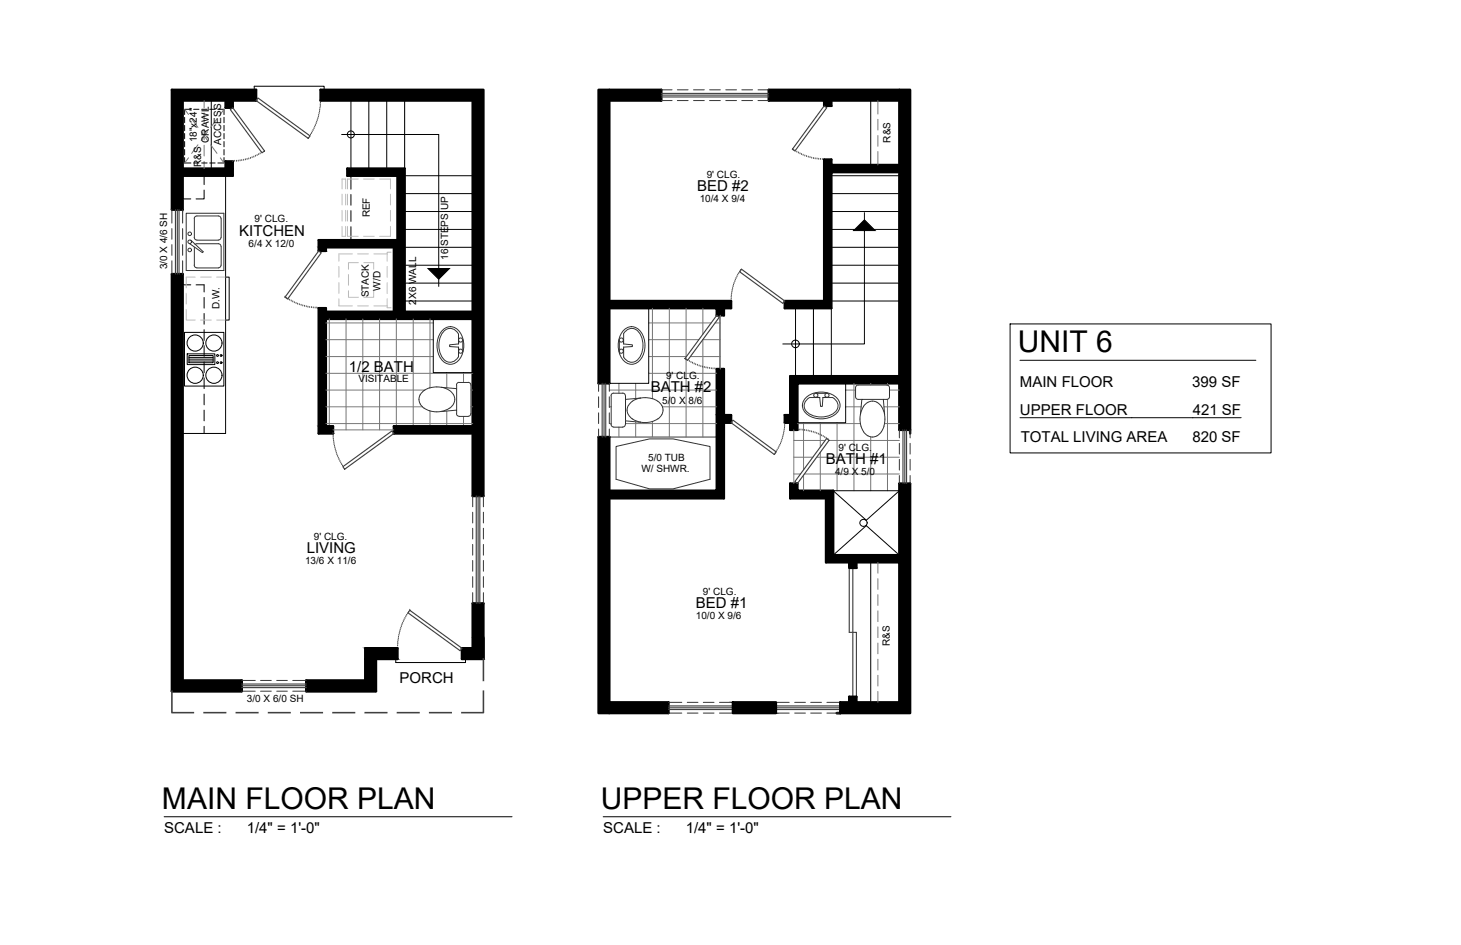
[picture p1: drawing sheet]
<svg xmlns="http://www.w3.org/2000/svg" width="432mm" height="279mm" viewBox="0 0 432 279" stroke-linecap="round" stroke-linejoin="round" font-family="sans-serif">
<!-- layer: M-TEXT -->
<g fill="#000" stroke="#000" stroke-width=".3">
<path d="M252.3 68.2l3.2-3.2 3.2 3.2z"/>
<path d="M50.8 29.7l3.2 20.1v-20.1zM50.8 29.7l3.2 20.1h-3.2z"/>
<path d="M66.7 29.7l2.1 2.1v-2.1zM66.7 29.7l2.1 2.1h-2.1z"/>
<path d="M50.8 26.6l24.9 3.1v-3.1zM50.8 26.6l24.9 3.1h-24.9z"/>
<path d="M94.7 26.6l48.2 3.1v-3.1zM94.7 26.6l48.2 3.1h-48.2z"/>
<path d="M139.7 29.7l3.2 62.5v-62.5zM139.7 29.7l3.2 62.5h-3.2z"/>
<path d="M176.9 29.7l3.2 59.3v-59.3zM176.9 29.7l3.2 59.3h-3.2z"/>
<path d="M176.9 26.6l18.6 3.1v-3.1zM176.9 26.6l18.6 3.1h-18.6z"/>
<path d="M243.6 29.7l2.1 1.6v-1.6zM243.6 29.7l2.1 1.6h-2.1z"/>
<path d="M227.2 26.6l41.8 3.1v-3.1zM227.2 26.6l41.8 3.1h-41.8z"/>
<path d="M265.8 29.7l3.2 19.1v-19.1zM265.8 29.7l3.2 19.1h-3.2z"/>
<path d="M50.8 52l3.2 10v-10zM50.8 52l3.2 10h-3.2z"/>
<path d="M66.7 47.7l2.1 2.1v-2.1zM66.7 47.7l2.1 2.1h-2.1z"/>
<path d="M50.8 49.8l18 2.2v-2.2zM50.8 49.8l18 2.2h-18z"/>
<path d="M102.7 49.8l16.9 2.2v-2.2zM102.7 49.8l16.9 2.2h-16.9z"/>
<path d="M117.5 52l2.1 19v-19zM117.5 52l2.1 19h-2.1z"/>
<path d="M243.6 47.2l2.1 1.6v-1.6zM243.6 47.2l2.1 1.6h-2.1z"/>
<path d="M243.6 50.9l2.1 38.1v-38.1zM243.6 50.9l2.1 38.1h-2.1z"/>
<path d="M243.6 48.8l25.4 2.1v-2.1zM243.6 48.8l25.4 2.1h-25.4z"/>
<path d="M265.8 50.9l3.2 60.3v-60.3zM265.8 50.9l3.2 60.3h-3.2z"/>
<path d="M94.2 73.1l2.1 1.1v-1.1zM94.2 73.1l2.1 1.1h-2.1z"/>
<path d="M94.2 71l25.4 2.1v-2.1zM94.2 71l25.4 2.1h-25.4z"/>
<path d="M116.4 73.1l3.2 19.1v-19.1zM116.4 73.1l3.2 19.1h-3.2z"/>
<path d="M50.8 81l3.2 120.2v-120.2zM50.8 81l3.2 120.2h-3.2z"/>
<path d="M94.2 91.1l2.1 1.1v-1.1zM94.2 91.1l2.1 1.1h-2.1z"/>
<path d="M94.2 94.3l2.1 31.7v-31.7zM94.2 94.3l2.1 31.7h-2.1z"/>
<path d="M94.2 92.2l14.8 2.1v-2.1zM94.2 92.2l14.8 2.1h-14.8z"/>
<path d="M109 92.2l5.3 2.1v-2.1zM109 92.2l5.3 2.1h-5.3z"/>
<path d="M114.3 92.2l5.3 2.1v-2.1zM114.3 92.2l5.3 2.1h-5.3z"/>
<path d="M119.6 92.2l23.3 2.1v-2.1zM119.6 92.2l23.3 2.1h-23.3z"/>
<path d="M139.7 94.3l3.2 31.7v-31.7zM139.7 94.3l3.2 31.7h-3.2z"/>
<path d="M176.9 91.1l3.2 22.2v-22.2zM176.9 91.1l3.2 22.2h-3.2z"/>
<path d="M211.8 91.1l2.2 2.1v-2.1zM211.8 91.1l2.2 2.1h-2.2z"/>
<path d="M176.9 89l39.2 2.1v-2.1zM176.9 89l39.2 2.1h-39.2z"/>
<path d="M231.9 89l13.8 2.1v-2.1zM231.9 89l13.8 2.1h-13.8z"/>
<path d="M211.8 109.1l2.2 13.6v-13.6zM211.8 109.1l2.2 13.6h-2.2z"/>
<path d="M233.6 113.3l2.1 9.4v-9.4zM233.6 113.3l2.1 9.4h-2.1z"/>
<path d="M233.6 111.2l35.4 2.1v-2.1zM233.6 111.2l35.4 2.1h-35.4z"/>
<path d="M265.8 113.3l3.2 13.8v-13.8zM265.8 113.3l3.2 13.8h-3.2z"/>
<path d="M94.2 126l4.2 2.2v-2.2zM94.2 126l4.2 2.2h-4.2z"/>
<path d="M116.4 126l26.5 2.2v-2.2zM116.4 126l26.5 2.2h-26.5z"/>
<path d="M139.7 128.2l3.2 18.5v-18.5zM139.7 128.2l3.2 18.5h-3.2z"/>
<path d="M176.9 129.2l3.2 15.9v-15.9zM176.9 129.2l3.2 15.9h-3.2z"/>
<path d="M211.8 125l2.2 20.1v-20.1zM211.8 125l2.2 20.1h-2.2z"/>
<path d="M211.8 122.7l4.3 2.3v-2.3zM211.8 122.7l4.3 2.3h-4.3z"/>
<path d="M231.9 122.7l3.8 2.3v-2.3zM231.9 122.7l3.8 2.3h-3.8z"/>
<path d="M233.6 125l2.1 2.1v-2.1zM233.6 125l2.1 2.1h-2.1z"/>
<path d="M176.9 147.3l3.2 60.4v-60.4zM176.9 147.3l3.2 60.4h-3.2z"/>
<path d="M176.9 145.1l37.1 2.2v-2.2zM176.9 145.1l37.1 2.2h-37.1z"/>
<path d="M233.6 143l2.1 2.1v-2.1zM233.6 143l2.1 2.1h-2.1z"/>
<path d="M233.6 145.1l12.7 2.2v-2.2zM233.6 145.1l12.7 2.2h-12.7z"/>
<path d="M244.1 147.3l2.2 16.8v-16.8zM244.1 147.3l2.2 16.8h-2.2z"/>
<path d="M265.8 143l3.2 21.1v-21.1zM265.8 143l3.2 21.1h-3.2z"/>
<path d="M139.7 178.4l3.2 10.1v-10.1zM139.7 178.4l3.2 10.1h-3.2z"/>
<path d="M251 166.3l2.1 1.6v-1.6zM251 166.3l2.1 1.6h-2.1z"/>
<path d="M244.1 164.1l24.9 2.2v-2.2zM244.1 164.1l24.9 2.2h-24.9z"/>
<path d="M265.8 166.3l3.2 41.4v-41.4zM265.8 166.3l3.2 41.4h-3.2z"/>
<path d="M108 194.8l3.1 6.4v-6.4zM108 194.8l3.1 6.4h-3.1z"/>
<path d="M108 191.7l9.5 3.1v-3.1zM108 191.7l9.5 3.1h-9.5z"/>
<path d="M136.5 191.7h6.4zM136.5 191.7h6.4z"/>
<path d="M139.7 188.5l3.2 3.2v-3.2zM139.7 188.5l3.2 3.2h-3.2z"/>
<path d="M136.5 191.7l6.4 3.1v-3.1zM136.5 191.7l6.4 3.1h-6.4z"/>
<path d="M50.8 201.2l20.7 3.2v-3.2zM50.8 201.2l20.7 3.2h-20.7z"/>
<path d="M90.5 201.2l20.6 3.2v-3.2zM90.5 201.2l20.6 3.2h-20.6z"/>
<path d="M176.9 207.7l20.7 3.1v-3.1zM176.9 207.7l20.7 3.1h-20.7z"/>
<path d="M216.6 207.7l12.7 3.1v-3.1zM216.6 207.7l12.7 3.1h-12.7z"/>
<path d="M251 206l2.1 1.7v-1.7zM251 206l2.1 1.7h-2.1z"/>
<path d="M248.4 207.7l20.6 3.1v-3.1zM248.4 207.7l20.6 3.1h-20.6z"/>
</g>
<path d="M50.8 26.6h24.9v3.1h-6.9v2.1h-2.1v-2.1h-12.7v20.1h12.7v-2.1h2.1v4.3h-14.8v10h-3.2zM94.7 26.6h48.2v120.1h-3.2v-18.5h-23.3v-2.2h23.3v-31.7h-43.4v31.7h2.1v2.2h-4.2v-37.1h2.1v1.1h20.1v-19.1h-20.1v1.1h-2.1v-3.2h23.3v-19h-14.8v-2.2h16.9v42.4h20.1v-62.5h-45zM176.9 26.6h18.6v3.1h-15.4v59.3h36v2.1h-2.1v2.1h-2.2v-2.1h-31.7v22.2h-3.2zM50.8 81h3.2v120.2h17.5v3.2h-20.7zM176.9 129.2h3.2v15.9h31.7v-36h2.2v13.6h2.1v2.3h-2.1v22.3h-33.9v60.4h17.5v3.1h-20.7zM269 127.1h-3.2v-13.8h-30.1v13.8h-2.1v-2.1h-1.7v-2.3h1.7v-11.5h32.2v-60.3h-20.1v40.2h-13.8v-2.1h11.7v-41.8h2.1v1.6h20.1v-19.1h-20.1v1.6h-2.1v-1.6h-16.4v-3.1h41.8v101.6M233.6 143h2.1v2.1h10.6v19h19.5v-21.1h3.2v67.8h-21.7h1.1v-3.1h2.6v-1.7h2.1v1.7h12.7v-41.4h-12.7v1.6h-2.1v-1.6h-6.9v-19h-10.5zM139.7 178.4h3.2v16.4h-6.4v-3.1h3.2zM90.5 201.2h17.5v-9.5h9.5v3.1h-6.4v9.6h-20.6zM216.6 207.7h12.7v3.1h-12.7z" fill="none" stroke="#000" stroke-width=".72"/>
<!-- layer: M-DETAIL -->
<path d="M109 94.3h30.7" fill="none" stroke="#cd6928" stroke-width=".3"/>
<!-- layer: M-CAB -->
<path d="M66.7 52v76.2h-12.7M128.1 94.3v15.9h11.6M191.7 91.1v22.2h-11.6M249.9 113.3v11.7h-14.2" fill="none" stroke="#000" stroke-width=".3"/>
<!-- layer: M-GLAZE -->
<g fill="none" stroke="#767676" stroke-width=".3">
<path d="M96.3 95.5h31.8M97.3 94.3v31.7M102.3 94.3v32.8M107.2 94.3v32.8M112.2 94.3v32.8M117.1 94.3v31.7M122.1 94.3v31.7M127.1 94.3v20.4M191.7 95.5h18.5M192.8 91.1v26.8M197.8 91.1v38.1M202.8 91.1v14.5"/>
<path d="M207.7 91.1v7.7M211.3 95.5h1.6M212.7 93.2v15.9M212.9 93.2v15.9M96.3 115.3h29.3M96.3 110.4h43.4M96.3 105.4h31.8M96.3 100.4h31.8M132 110.2v4.5M137 110.2v2.9M139.2 115.3h.5M180.1 115.3h31.7"/>
<path d="M182.9 113.3v3M187.9 113.3v4.5M191.7 110.4h20.1M191.7 105.4h11.2M191.7 100.4h14.8M202.8 106.3v22.9M204 105.4h8.9M212.9 100.4h-5.2v28.8M249.9 115.3h3M252.4 113.3v31.8M257.3 113.3v.5M262.3 113.3v.6"/>
<path d="M262.3 118.1v27M262.9 115.3h2.9M96.3 125.2h43.4M96.3 120.3h28.6M98.4 127.1h18M127.1 121.5v4.5M132 121.6v4.4M137 123.1v2.9M139.2 120.3h.5M180.1 125.2h.5M180.1 120.3h.5M182.9 126.3v2.9"/>
<path d="M184.9 125.2h26.9M187.9 124.7v4.5M192.8 124.6v4.6M195.8 120.3h16M234.6 135.2h5.6M234.6 130.2h9.3M234.6 127.1v15.9M235.7 125.2h18.6M237.5 125v13.9M241.4 135.2h24.4M242.4 125v7.1M242.4 133.7v11.4"/>
<path d="M245 130.2h20.8M247.4 125v20.1M249.9 120.3h4.6M257.3 129.2v15.9M261.2 120.3h4.6M261.5 125.2h4.3M234.6 140.1h2M237.5 140.5v4.6M237.7 140.1h28.1"/>
</g>
<!-- layer: M-PLUMB -->
<g fill="none" stroke="#333" stroke-width=".3">
<path d="M55 63h11.2v17h-11.2zM56.4 71l3.7 3.4-.3 .3-3.7-2.6M57.4 73.1v5.3a.78 .78 0 0 0 .8 .8h6.4M58.2 71h6.4M64.5 72.1a.78 .78 0 0 1 .8 .7M64.5 63.9a.78 .78 0 0 1 .8 .7M64.6 72.1h-6.4l-.6 .2M64.6 63.9h-6.4a.78 .78 0 0 0-.8 .7v5.6a.71 .71 0 0 0 .8 .8M65.3 78.4a.78 .78 0 0 1-.8 .8M65.3 70.2a.78 .78 0 0 1-.8 .8M65.4 64.7v5.5M65.4 72.9v5.5"/>
<path d="M130.6 97.9a3.2 3.2 0 0 1 5.5 .7 6.8 6.8 0 0 1-1.6 8.8 3.5 3.5 0 0 1-4.8-2.4 7.2 7.2 0 0 1 .9-7.1zM135.5 98.7a2.74 2.74 0 0 0-2.8-1.6 2.74 2.74 0 0 0-2.4 2.2 6.3 6.3 0 0 0 1.5 7.5 2.58 2.58 0 0 0 3.7-1.3M135.5 98.7v3M184.1 97.9a3.2 3.2 0 0 1 5.6 .7 6.8 6.8 0 0 1-1.7 8.8 3.5 3.5 0 0 1-4.7-2.4 7.2 7.2 0 0 1 .8-7.1zM184.3 98.7a2.74 2.74 0 0 1 2.8-1.6 2.74 2.74 0 0 1 2.4 2.2 6.3 6.3 0 0 1-1.6 7.5 2.58 2.58 0 0 1-3.6-1.3M184.3 98.7v3M124.2 119.4l1.2 1.3M130.5 114.5a5.6 5.6 0 0 0-6.6 2.9l-.1 1 .4 1M130.5 114.5a3.9 3.9 0 0 1 3.8 4.3l-.3 .6M130.5 114.5l4.5 .4v6.4M134 119.4l-1.1 1.3M135 113.8v1.1"/>
<path d="M135.5 101.7l-2.6 .3v.5l2.6 .1M135.5 102.6v3M135.6 100.5v1.1M135.6 102.9v1M135.7 113a.78 .78 0 0 0-.8 .8M135.7 113.1h2.7M136.8 100.5v3.4M138.4 113a.78 .78 0 0 1 .7 .8M139.2 113.8v8.5M180.6 117a.72 .72 0 0 1 .8-.7l2.6-.1a.78 .78 0 0 1 .8 .8M180.6 117v8.5M183 100.5v3.4"/>
<path d="M184.3 100.5v1.1M184.3 102.9v1M184.3 101.7l2.6 .3v.5l-2.6 .1M184.3 102.6v3M184.9 117v1.1M185.7 119.9a2.65 2.65 0 0 0 0 2.7M189.3 117.7a4.9 4.9 0 0 0-3.6 2.2M189.3 117.7a5.7 5.7 0 0 1 6.6 2.8v1.1l-.3 1M189.3 117.7l-4.4 .4v6.3M238.5 117.3a6.7 6.7 0 0 1 9.4 1.2 3.5 3.5 0 0 1-2.4 4.8 6.6 6.6 0 0 1-8-2 3.1 3.1 0 0 1 1-4zM239.3 117.5h3M241 116.3h3.5"/>
<path d="M241.1 117.5h1M242.3 117.6l.2 2.6h.5l.2-2.6M243.2 117.5h2.9a2.74 2.74 0 0 1 1.6 2.8 2.74 2.74 0 0 1-2.2 2.4 6.3 6.3 0 0 1-7.5-1.5 2.58 2.58 0 0 1 1.3-3.7M243.5 117.5h1M252.9 114.7v2.6a.78 .78 0 0 0 .7 .8h1.1M256.5 119l-1.3 1.1M256.5 119a2.94 2.94 0 0 1 4 1.1M261.1 118.1h-6.4l-.4 4.5M262.1 113.8a.78 .78 0 0 1 .8 .8M262.1 113.8h-8.5a.78 .78 0 0 0-.7 .8M262.1 118.1h-1l.4 4.5M262.9 114.7v2.6a.78 .78 0 0 1-.8 .8"/>
<path d="M125.4 120.7a7 7 0 0 0 7.4 0M130.5 121.7l4.5-.4v1M134.9 122.3a.86 .86 0 0 0 .8 .8h2.7a.78 .78 0 0 0 .7-.8M180.1 129.2h31.7v15.9h-31.7zM180.6 125.5a.78 .78 0 0 0 .8 .8h2.7l.5-.3 .2-.5M182.1 132l9.9-2.2h6.9l10.9 2.2v9.7l-10.9 2.8h-6.9l-9.9-2.8zM185.7 122.6l1.2 1.3M186.9 123.8a7 7 0 0 0 7.5 0M189.3 124.9l-4.4-.5v1.1M195.6 122.6l-1.2 1.3M254.3 122.5v2.7l1 2.4M255.2 127.7l1.3 1.2"/>
<path d="M255.3 120.2l-1 2.3M260.5 120.2l.9 2.3M260.5 127.7a2.94 2.94 0 0 1-4 1.1M261.4 122.5v2.7l-.2 1.2-.7 1.2"/>
<circle cx="56.1" cy="69.1" r=".53"/>
<circle cx="56.1" cy="73.9" r=".53"/>
<circle cx="56.1" cy="71.5" r=".53"/>
<circle cx="136.1" cy="100.5" r=".61"/>
<circle cx="136.1" cy="103.8" r=".61"/>
<circle cx="183.6" cy="103.8" r=".61"/>
<circle cx="183.6" cy="100.5" r=".61"/>
<circle cx="241.1" cy="116.9" r=".61"/>
<circle cx="244.4" cy="116.9" r=".61"/>
</g>
<!-- layer: M-CABH -->
<g fill="none" stroke="#000" stroke-width=".3">
<path d="M54 58.8h2.4M60.3 56.2v2.6h-2.3M60.3 52v2.6M103.7 52v3.9M103.7 57.5v3.2M103.7 62.3v3.2M103.7 67v4M54 84.2h2.4M58 84.2h2.3v2.1M60.3 87.9v3.2M60.3 92.7v3.2M60.3 97.5v3.1"/>
<path d="M60.3 102.2v3.2M60.3 107v3.2M60.3 111.7v3.2M60.3 116.5v3.2M60.3 121.3v3.1M60.3 126v2.2"/>
</g>
<!-- layer: M-EDGE -->
<path d="M142.9 194.8v6.4M50.8 204.4v6.3h6.4M60.3 210.7h6.4M69.9 210.7h6.3M79.4 210.7h6.3M88.9 210.7h6.4M98.4 210.7h6.4M108 210.7h6.3M117.5 210.7h6.3M127 210.7h6.4M142.9 204.4v6.3h-6.4" fill="none" stroke="#404040" stroke-width=".47"/>
<!-- layer: M-DETAIL -->
<g fill="none" stroke="#000" stroke-width=".3">
<path d="M54.6 34.7v1.6M54.6 37.1v1.6M54.6 39.5v1.5M56.4 32.3h-1.8v1.6M57.2 32.3h1.6M59.6 32.3h1.6M62 32.3h1.6M62.4 29.7v20.1M64.4 32.3h1.8v1.6M66.2 34.7v1.6M66.2 37.1v1.6M66.2 39.5v1.5"/>
<path d="M75.1 26.6v-1.1h20.7v1.1M101 39.8h28.7v39.6M103.7 29.7v20.1M109 29.7v20.1M114.3 29.7v20.1M119.6 29.7v20.1M257.3 29.7v19.1M54.6 46.6v1.6h1.8M54.6 41.8v1.6M54.6 44.2v1.6M57.2 48.2h1.6M59.6 48.2h1.6"/>
<path d="M62 48.2h1.6M66.2 46.6v1.6h-1.8M66.2 41.8v1.6M66.2 44.2v1.6M119.6 52h20.1M119.6 57.2h20.1M245.7 52h20.1M245.7 57.2h20.1M119.6 62.5h20.1M119.6 67.8h20.1M119.6 73.1h20.1M119.6 78.4h20.1"/>
<path d="M245.7 62.5h20.1M245.7 67.8h20.1M245.7 73.1h20.1M245.7 78.4h20.1M54.5 98.3h11.7v15.8h-11.7zM66.7 81.9h1v12.7h-1M119.6 83.7h20.1M119.6 89h20.1M129.7 82.6v2.1M235.1 91.1v20.1M240.4 91.1v20.1M245.7 83.7h20.1"/>
<path d="M245.7 89h20.1M245.7 91.1v20.1M55.3 104.6h8.2v3.2h-8.2zM55.8 105.1h7.2v2.1h-7.2zM55.8 105.7h7.2M55.8 106.2h7.2M55.8 106.7h7.2M301.5 106.5h69.7M256 153.9l9.8-8.8h-19.5l9.8 8.8M256 155.4l9.8 8.7M256.1 155.4l-9.8 8.7M257.3 166.3v41.4"/>
<path d="M117 194.8v1.1h20.6v-1.1M48.5 241.5h102.8M178.3 241.5h102.8"/>
<circle cx="103.7" cy="39.7" r="1.04"/>
<circle cx="57.7" cy="101.4" r="2.39"/>
<circle cx="57.7" cy="110.9" r="2.39"/>
<circle cx="63.2" cy="101.4" r="2.39"/>
<circle cx="63.2" cy="110.9" r="2.39"/>
<circle cx="64.3" cy="107.2" r=".28"/>
<circle cx="64.3" cy="105.1" r=".28"/>
<circle cx="65.3" cy="107.2" r=".28"/>
<circle cx="65.3" cy="105.1" r=".28"/>
<circle cx="255.2" cy="154.6" r="1.06"/>
</g>
<!-- layer: M-HIDDEN -->
<g fill="none" stroke="#bdbdbd" stroke-width=".3">
<path d="M101.1 55.9v-3h1.1v3M101.1 57.4v3.2M102.2 57.4v3.2M102.7 57.4v3.2M105.9 52.9h-3.2v3M107.4 52.9h3.2M112.2 52.9h3.2v3M115.4 57.4v3.2M100.2 78.8v3.2M101.1 66.9v3h1.1v-3M101.1 62.2v3.2M102.2 62.2v3.2"/>
<path d="M102.7 66.9v3h3.2M102.7 62.2v3.2M104.1 75.1h-3.9v2.1M105.7 75.1h3.2M105.9 77.7h-2.9v1.9M107.4 69.9h3.2M107.5 77.7h2.9v1.9M110.5 75.1h3.9M114.4 78.8v3.2M115.4 66.9v3h-3.2M115.4 62.2v3.2M115.6 74.6h-1.2v2.6"/>
<path d="M55 91.5v3.1h2.7M55 86.7v3.2M57.7 81.9h-2.7v3.2M59.3 94.6h3.1M59.3 81.9h3.1M64.1 94.6h2.6M64.1 81.9h2.6M100.2 88.3v2.1h3.9M100.2 83.6v3.2M103 86v1.9h2.9M103 81.2v3.1M105.7 90.4h3.2"/>
<path d="M110.4 86v1.9h-2.9M110.4 81.2v3.1M110.5 90.4h3.9M114.4 88.3v2.7h1.2M114.4 83.6v3.2"/>
</g>
<!-- layer: M-DIM -->
<g fill="none" stroke="#767676" stroke-width=".3">
<path d="M54.6 32.3l1.1 1.5M56.6 35.1l1.9 2.6M59.5 39l1.8 2.5M60.3 29.7v2.1M60.3 33.4v3.2M60.3 38.2v3.2M61.3 39l-1.8 2.5M64.1 35.1l-1.8 2.6M66.2 32.3l-1.1 1.5M259.5 29.7v4M259.5 35.3v3.2M55.7 46.7l-1.1 1.5"/>
<path d="M58.5 42.8l-1.9 2.6M60.3 42.9v3.2M60.3 47.7v2.1M62.3 42.8l1.8 2.6M65.1 46.7l1.1 1.5M259.5 40.1v3.1M259.5 44.8v4M259.5 166.3v3.2M259.5 171.1v3.2M259.5 175.8v3.2M259.5 180.6v3.2M259.5 185.3v3.2"/>
<path d="M259.5 190.1v3.2M259.5 194.9v3.2M259.5 199.7v3.1M259.5 204.4v3.3"/>
</g>
<!-- layer: M-HBM -->
<g fill="none" stroke="#333" stroke-width=".3">
<path d="M195.5 29.7h3.1M195.5 26.6h3.1M200.2 29.7h3.2M200.2 26.6h3.2M205 29.7h3.2M205 26.6h3.2M209.7 29.7h3.2M209.7 26.6h3.2M214.5 29.7h3.2M214.5 26.6h3.2M219.2 29.7h3.2M219.2 26.6h3.2"/>
<path d="M224 29.7h3.2M224 26.6h3.2M50.8 62v4M50.8 67.6v3.2M50.8 72.3v3.2M50.8 77.1v3.9M54 62v4M54 67.6v3.2M54 72.3v3.2M54 77.1v3.9M176.9 113.3v2.4M176.9 117.3v3.2"/>
<path d="M180.1 113.3v2.4M180.1 117.3v3.2M176.9 122.1v3.1M176.9 126.8v2.4M180.1 122.1v3.1M180.1 126.8v2.4M265.8 127.1v2.4M265.8 131.1v3.2M265.8 135.8v3.2M269 127.1v2.4M269 131.1v3.2M269 135.8v3.2"/>
<path d="M139.7 146.7v3.1M139.7 151.4v3.2M139.7 156.2v3.2M142.9 146.7v3.1M142.9 151.4v3.2M142.9 156.2v3.2M265.8 140.6v2.4M269 140.6v2.4M139.7 161v3.1M139.7 165.7v3.2M139.7 170.5v3.2M139.7 175.2v3.2"/>
<path d="M142.9 161v3.1M142.9 165.7v3.2M142.9 170.5v3.2M142.9 175.2v3.2M71.5 204.4h3.9M71.5 201.2h3.9M77 204.4h3.2M77 201.2h3.2M81.8 204.4h3.1M81.8 201.2h3.1M86.5 204.4h4M86.5 201.2h4"/>
<path d="M197.6 210.8h3.9M197.6 207.7h3.9M203.1 210.8h3.2M203.1 207.7h3.2M207.9 210.8h3.1M207.9 207.7h3.1M212.6 210.8h4M212.6 207.7h4M229.3 210.8h4M229.3 207.7h4M234.9 210.8h3.1M234.9 207.7h3.1"/>
<path d="M239.6 210.8h3.2M239.6 207.7h3.2M244.4 210.8h4M244.4 207.7h4"/>
</g>
<!-- layer: M-DOR -->
<g fill="none" stroke="#404040" stroke-width=".34">
<path d="M68.1 32.4l.7-.6 9.4 12.8-.8 .6zM76.2 29l15.5 11.2-.6 .7-15.4-11.2zM195.5 28.1h31.7M195.5 27.6h31.7M195.5 28.7h31.7M243.6 31.3l.7 .5-9.3 12.8-.8-.5zM51.9 62v19M52.4 62v19M52.9 62v19M94.2 74.2l.8 .5-10 13.7-.8-.5zM219.2 79.6l12.7 9.4-.5 .7-12.8-9.3zM211.8 93.2l.8 .6-9.4 12.8-.8-.6z"/>
<path d="M178 113.3v15.9M178.5 113.3v15.9M179 113.3v15.9M101.3 138l14.6-10.6 .5 .8-14.5 10.5zM216.6 124.2l12.8 9.4-.5 .8-12.8-9.4zM244.3 129.6l.7 .6-9.3 12.8-.8-.6zM266.9 127.1v15.9M267.4 127.1v15.9M267.9 127.1v15.9M140.8 146.7v31.7M141.3 146.7v31.7M141.8 146.7v31.7"/>
<path d="M251 167.9v19.1h2.1v19M252.1 167.9v38.1M121.1 180.4l15.4 11.3-.5 .7-15.4-11.2zM71.5 202.7h19M71.5 202.2h19M71.5 203.3h19M197.6 209.3h19M197.6 208.7h19M197.6 209.8h19M229.3 209.3h19.1M229.3 208.7h19.1M229.3 209.8h19.1"/>
</g>
<!-- layer: M-PSWING -->
<g fill="none" stroke="#4d4d4d" stroke-width=".3">
<path d="M91.8 39.9h.1M92.1 39.5h.1M92.3 39h.1M92.5 38.5h.1M92.8 38.1h.1M93 37.6h.1M93.2 37.1h.1M93.4 36.6h.1M93.6 36.1h.1M93.8 35.6h.1M93.9 35.1h.1M94.1 34.6h.1"/>
<path d="M94.2 34.1h.1M94.3 33.5h.1M94.4 33h.1M94.5 32.5h.1M94.6 32h.1M94.7 31.5h.1M94.7 31h.1M94.7 30.4h.1M68.8 47.7h.1M69.3 47.7h.1M69.9 47.7h.1M70.4 47.6h.1"/>
<path d="M71 47.6h.1M71.5 47.5h.1M72 47.4h.1M72.5 47.3h.1M73 47.1h.1M73.5 47h.1M74 46.8h.1M74.5 46.6h.1M75 46.5h.1M75.5 46.2h.1M76 46h.1M76.5 45.7h.1"/>
<path d="M76.9 45.5h.1M77.3 45.2h.1M91.1 40.9h.1M91.5 40.4h.1M234.6 44.4h.1M235 44.7h.1M235.5 45h.1M236 45.2h.1M236.4 45.5h.1M236.9 45.7h.1M237.4 45.9h.1M237.9 46.1h.1"/>
<path d="M238.4 46.3h.1M238.9 46.5h.1M239.4 46.6h.1M239.9 46.8h.1M240.4 46.9h.1M240.9 47h.1M241.5 47h.1M242 47.1h.1M242.5 47.1h.1M243 47.2h.1M218.9 80h.1M84.2 87.9h.1"/>
<path d="M84.7 88.2h.1M85.2 88.5h.1M85.6 88.7h.1M86.1 89h.1M86.5 89.3h.1M87 89.5h.1M87.5 89.7h.1M88 89.9h.1M88.5 90.1h.1M89 90.3h.1M89.5 90.4h.1M90 90.6h.1"/>
<path d="M90.5 90.7h.1M91 90.8h.1M91.5 90.9h.1M92.1 90.9h.1M92.6 91h.1M93.1 91.1h.1M93.6 91.1h.1M216.1 87.9h.1M216.1 88.4h.1M216.2 87.4h.1M216.2 86.8h.1M216.3 86.3h.1"/>
<path d="M216.4 85.8h.1M216.5 85.3h.1M216.7 84.8h.1M216.8 84.3h.1M217 83.8h.1M217.2 83.3h.1M217.3 82.8h.1M217.6 82.3h.1M217.8 81.8h.1M218 81.3h.1M218.3 80.9h.1M218.6 80.4h.1"/>
<path d="M202.8 106.3h.1M203.3 106.6h.1M203.8 106.9h.1M204.2 107.2h.1M204.7 107.4h.1M205.1 107.6h.1M205.6 107.8h.1M206.1 108h.1M206.6 108.2h.1M207.1 108.4h.1M207.6 108.5h.1M208.2 108.6h.1"/>
<path d="M208.7 108.8h.1M209.2 108.9h.1M209.7 108.9h.1M210.2 109h.1M210.7 109.1h.1M211.3 109.1h.1M98.4 128.2h.1M98.5 128.8h.1M98.5 129.3h.1M98.5 129.9h.1M98.6 130.4h.1M98.7 130.9h.1"/>
<path d="M98.7 131.4h.1M98.8 131.9h.1M99 132.4h.1M99.1 132.9h.1M99.3 133.4h.1M99.4 134h.1M99.6 134.5h.1M99.8 134.9h.1M100 135.4h.1M100.2 135.9h.1M100.5 136.4h.1M100.7 136.9h.1"/>
<path d="M101 137.3h.1M101.2 137.8h.1M101.5 138.2h.1M229.2 134h.1M229.4 133.5h.1M229.7 133.1h.1M230 132.6h.1M230.2 132.1h.1M230.5 131.7h.1M230.7 131.2h.1M230.9 130.7h.1M231.1 130.2h.1"/>
<path d="M231.2 129.7h.1M231.4 129.2h.1M231.5 128.7h.1M231.6 128.2h.1M231.7 127.6h.1M231.8 127.1h.1M231.9 126.6h.1M231.9 126.1h.1M231.9 125.5h.1M236.2 127.1h.1M236.7 127.1h.1M237.3 127.2h.1"/>
<path d="M237.8 127.3h.1M238.3 127.4h.1M238.8 127.4h.1M239.4 127.6h.1M239.9 127.7h.1M240.4 127.8h.1M240.9 128h.1M241.4 128.2h.1M241.9 128.4h.1M242.4 128.6h.1M242.8 128.8h.1M243.3 129h.1"/>
<path d="M243.8 129.3h.1M244.2 129.6h.1M244.7 129.9h.1M117.5 191h.1M117.6 189.9h.1M117.6 190.4h.1M117.6 189.4h.1M117.7 188.9h.1M117.8 188.4h.1M117.9 187.8h.1M118 187.3h.1M118.2 186.8h.1"/>
<path d="M118.3 186.3h.1M118.4 185.8h.1M118.6 185.3h.1M118.8 184.8h.1M119 184.3h.1M119.2 183.8h.1M119.4 183.3h.1M119.7 182.9h.1M119.9 182.4h.1M120.2 181.9h.1M120.5 181.5h.1M120.7 181h.1"/>
<path d="M121.1 180.4h.1"/>
</g>
<!-- layer: M-TEXT -->
<g fill="none" stroke="#000" stroke-width=".3">
<path d="M255.5 68.2v33.5h-24.1M255.5 62.9v2.1M298.5 95.8h77.2v38.1h-77.2zM301.5 123.5h51.1M352.5 123.5h14.3"/>
<circle cx="235.1" cy="101.7" r="1.12"/>
</g>
<!-- layer: M-DETAIL -->
<path d="M126.5 79.4h6.3l-3.1 3.2z" fill="#000" stroke="#000" stroke-width=".3"/>
<g font-size="8.9">
<text x="300.8" y="104.1">UNIT 6</text>
<text x="47.9" y="239.2">MAIN FLOOR PLAN</text>
<text x="177.5" y="239.2">UPPER FLOOR PLAN</text>
</g>
<g font-size="4.4">
<text x="206" y="56.4">BED #2</text>
<text x="70.7" y="69.7">KITCHEN</text>
<text x="103.1" y="109.9">1/2 BATH</text>
<text x="192.3" y="115.9">BATH #2</text>
<text x="301.5" y="114.5">MAIN FLOOR</text>
<text x="352.4" y="114.5">399 SF</text>
<text x="301.5" y="122.6">UPPER FLOOR</text>
<text x="352.5" y="122.6">421 SF</text>
<text x="301.7" y="130.6">TOTAL LIVING AREA</text>
<text x="352.4" y="130.6">820 SF</text>
<text x="244.1" y="137">BATH #1</text>
<text x="90.6" y="163.5">LIVING</text>
<text x="205.6" y="179.8">BED #1</text>
<text x="118.1" y="201.8">PORCH</text>
<text x="48.5" y="246.2">SCALE :</text>
<text x="72.9" y="246.2">1/4&quot; = 1'-0&quot;</text>
<text x="178.3" y="246.2">SCALE :</text>
<text x="202.7" y="246.2">1/4&quot; = 1'-0&quot;</text>
</g>
<g font-size="3">
<text x="58.2" y="42.1" transform="rotate(-90 58.2 42.1)">18&quot;x24&quot;</text>
<text x="61.8" y="42.2" transform="rotate(-90 61.8 42.2)">CRAWL</text>
<text x="65.3" y="42.9" transform="rotate(-90 65.3 42.9)">ACCESS</text>
<text x="263.2" y="42.1" transform="rotate(-90 263.2 42.1)">R&amp;S</text>
<text x="59.4" y="49.4" transform="rotate(-90 59.4 49.4)">R&amp;S</text>
<text x="208.9" y="52.5">9' CLG.</text>
<text x="206.8" y="59.7">10/4 X 9/4</text>
<text x="75.2" y="65.7">9' CLG.</text>
<text x="109.3" y="64.3" transform="rotate(-90 109.3 64.3)">REF</text>
<text x="73.5" y="72.9">6/4 X 12/0</text>
<text x="132.5" y="76.8" transform="rotate(-90 132.5 76.8)">16 STEPS UP</text>
<text x="49.4" y="79.6" transform="rotate(-90 49.4 79.6)">3/0 X 4/6 SH</text>
<text x="109" y="87.9" transform="rotate(-90 109 87.9)">STACK</text>
<text x="112.4" y="86" transform="rotate(-90 112.4 86)">W/D</text>
<text x="64.9" y="91.4" transform="rotate(-90 64.9 91.4)">D.W.</text>
<text x="123" y="90.1" transform="rotate(-90 123 90.1)">2X6 WALL</text>
<text x="105.9" y="113">VISITABLE</text>
<text x="196.8" y="112.1">9' CLG.</text>
<text x="195.7" y="119.3">5/0 X 8/6</text>
<text x="191.6" y="136.2">5/0 TUB</text>
<text x="247.8" y="133.2">9' CLG.</text>
<text x="189.6" y="139.5">W/ SHWR.</text>
<text x="246.8" y="140.5">4/9 X 5/0</text>
<text x="92.8" y="159.6">9' CLG.</text>
<text x="90.2" y="166.8">13/6 X 11/6</text>
<text x="207.7" y="176">9' CLG.</text>
<text x="205.7" y="183.1">10/0 X 9/6</text>
<text x="263" y="190.9" transform="rotate(-90 263 190.9)">R&amp;S</text>
<text x="73" y="207.7">3/0 X 6/0 SH</text>
</g>
</svg>
